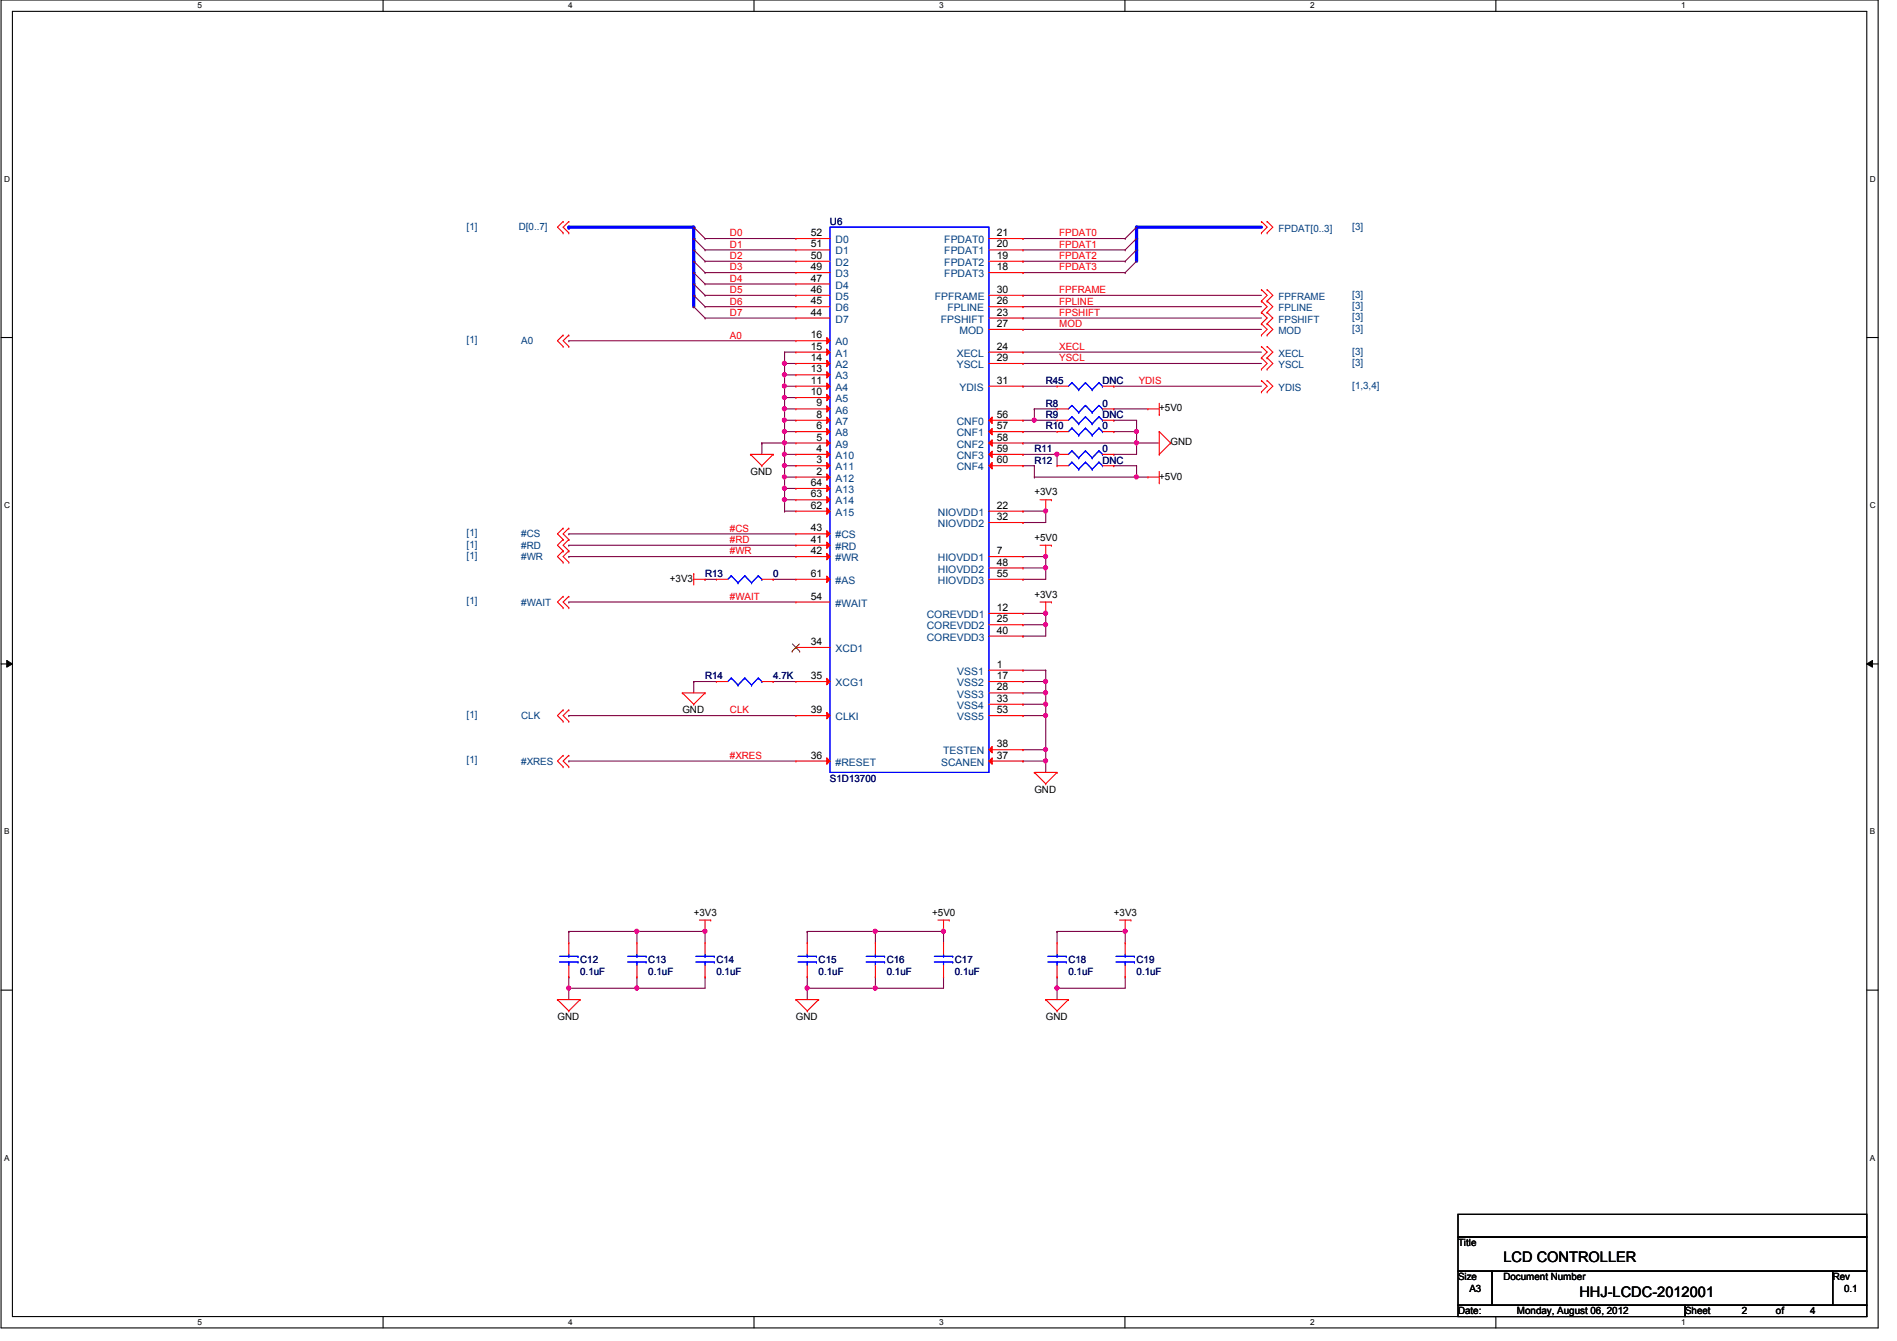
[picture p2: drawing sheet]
<svg xmlns="http://www.w3.org/2000/svg" width="297mm" height="210mm" viewBox="0 0 297 210" stroke-linecap="round" stroke-linejoin="round" font-family="sans-serif">
<path d="M.2 0h293.9v207.9h-293.9zM1.9 1.8h290.4v204.3h-290.4z" fill="none" stroke="#000" stroke-width=".17"/>
<g fill="#fff">
<path d="M30.9 .2h.7v1.4h-.7z"/>
<path d="M30.9 206.2h.7v1.4h-.7z"/>
</g>
<path d="M60 0v1.8M60 206.1v1.8" fill="none" stroke="#000" stroke-width=".17"/>
<g fill="#fff">
<path d="M89 .2h.7v1.4h-.7z"/>
<path d="M89 206.2h.7v1.4h-.7z"/>
</g>
<path d="M118.1 0v1.8M118.1 206.1v1.8" fill="none" stroke="#000" stroke-width=".17"/>
<g fill="#fff">
<path d="M147.1 .2h.6v1.4h-.6z"/>
<path d="M147.1 206.2h.6v1.4h-.6z"/>
</g>
<path d="M176.1 0v1.8M176.1 206.1v1.8" fill="none" stroke="#000" stroke-width=".17"/>
<g fill="#fff">
<path d="M205.1 .2h.7v1.4h-.7z"/>
<path d="M205.1 206.2h.7v1.4h-.7z"/>
</g>
<path d="M234.2 0v1.8M234.2 206.1v1.8" fill="none" stroke="#000" stroke-width=".17"/>
<g fill="#fff">
<path d="M263.2 .2h.7v1.4h-.7z"/>
<path d="M263.2 206.2h.7v1.4h-.7z"/>
<path d="M.6 27.3h.9v1.4h-.9z"/>
<path d="M292.8 27.3h.9v1.4h-.9z"/>
<path d="M.6 78.4h.9v1.4h-.9z"/>
<path d="M292.8 78.4h.9v1.4h-.9z"/>
</g>
<path d="M.2 52.8h1.7M292.3 52.8h1.8" fill="none" stroke="#000" stroke-width=".17"/>
<g fill="#fff">
<path d="M.6 129.5h.8v1.4h-.8z"/>
<path d="M292.8 129.5h.8v1.4h-.8z"/>
</g>
<path d="M.2 103.9h1.7M292.3 103.9h1.8" fill="none" stroke="#000" stroke-width=".17"/>
<path d="M1.1 103.4l.8 .5-.8 .5zM292.3 103.9l.9-.5v1z" fill="#000"/>
<path d="M1.1 103.4l.8 .5-.8 .5zM292.3 103.9l.9-.5v1z" fill="none" stroke="#000" stroke-width=".16"/>
<g fill="#fff">
<path d="M.6 180.5h.8v1.4h-.8z"/>
<path d="M292.8 180.5h.8v1.4h-.8z"/>
</g>
<path d="M.2 155h1.7M292.3 155h1.8" fill="none" stroke="#000" stroke-width=".17"/>
<g fill="none" stroke="#800040" stroke-width=".17">
<path d="M110.4 37.3h.1M110.4 39.1h.1M110.4 37.3h14.2M110.4 39.1h14.2M160.2 37.3h.1M160.2 39.1h.1M160.2 37.3h16M160.2 39.1h16M89.1 53.3h.1M89.1 53.3h35.5M110.4 40.9h.1M110.4 42.7h.1"/>
<path d="M110.4 44.4h.1M110.4 46.2h.1M110.4 48h.1M110.4 49.8h.1M110.4 40.9h14.2M110.4 42.7h14.2M110.4 44.4h14.2M110.4 46.2h14.2M110.4 48h14.2M110.4 49.8h14.2M160.2 40.9h.1M160.2 42.7h.1"/>
<path d="M160.2 46.2h.1M160.2 48h.1M160.2 49.8h.1M160.2 51.6h.1M160.2 55.1h.1M160.2 56.9h.1M160.2 40.9h16M160.2 42.7h16M160.2 46.2h37.3M160.2 48h37.3M160.2 49.8h37.3M160.2 51.6h37.3"/>
<path d="M160.2 55.1h37.3M160.2 56.9h37.3M160.2 60.5h.1M160.2 60.5h5.3M89.1 83.6h.1M89.1 85.3h.1M89.1 87.1h.1M89.1 94.2h.1M89.1 83.6h35.5M89.1 85.3h35.5M89.1 87.1h35.5M89.1 94.2h35.5"/>
</g>
<path d="M108.6 46.2v1.8" fill="none" stroke="#00f" stroke-width=".51"/>
<circle cx="108.6" cy="46.2" r=".25" fill="#00f"/>
<path d="M108.6 37.3v1.8" fill="none" stroke="#00f" stroke-width=".51"/>
<circle cx="108.6" cy="37.3" r=".25" fill="#00f"/>
<path d="M108.6 35.6v1.7" fill="none" stroke="#00f" stroke-width=".51"/>
<circle cx="108.6" cy="35.6" r=".25" fill="#00f"/>
<path d="M108.6 40.9v1.8" fill="none" stroke="#00f" stroke-width=".51"/>
<circle cx="108.6" cy="40.9" r=".25" fill="#00f"/>
<path d="M108.6 39.1v1.8" fill="none" stroke="#00f" stroke-width=".51"/>
<circle cx="108.6" cy="39.1" r=".25" fill="#00f"/>
<path d="M108.6 44.4v1.8" fill="none" stroke="#00f" stroke-width=".51"/>
<circle cx="108.6" cy="44.4" r=".25" fill="#00f"/>
<path d="M108.6 42.7v1.7" fill="none" stroke="#00f" stroke-width=".51"/>
<circle cx="108.6" cy="42.7" r=".25" fill="#00f"/>
<path d="M89.1 35.6h19.5" fill="none" stroke="#00f" stroke-width=".51"/>
<circle cx="89.1" cy="35.6" r=".25" fill="#00f"/>
<g fill="none" stroke="#800040" stroke-width=".17">
<path d="M110.4 90.7h.1M110.4 90.7h1.8M121.1 90.7h.1M121.1 90.7h3.5M89.1 112h.1M89.1 112h35.5M121.1 106.7h.1M121.1 106.7h3.5M160.2 104.9h.1M160.2 106.7h.1M160.2 106.7h3.5M160.2 104.9h3.5"/>
<path d="M163.7 119.1h.1M163.7 106.7h.1M163.7 106.7v1.8M163.7 119.1v1.8"/>
</g>
<circle cx="163.7" cy="106.7" r=".32" fill="#f0f"/>
<circle cx="163.7" cy="106.7" r=".32" fill="none" stroke="#f0f" stroke-width=".17"/>
<path d="M160.2 96h.1M160.2 97.8h.1M160.2 96h3.5M163.7 96h.1M163.7 96v1.8h-3.5M108.6 106.7h.1M108.6 106.7h3.6M108.6 106.7v1.8" fill="none" stroke="#800040" stroke-width=".17"/>
<circle cx="163.7" cy="97.8" r=".32" fill="#f0f"/>
<circle cx="163.7" cy="97.8" r=".32" fill="none" stroke="#f0f" stroke-width=".17"/>
<circle cx="163.7" cy="96" r=".32" fill="#f0f"/>
<circle cx="163.7" cy="96" r=".32" fill="none" stroke="#f0f" stroke-width=".17"/>
<path d="M160.2 99.6h.1M160.2 90.7h.1M160.2 87.1h.1M160.2 87.1h3.5M163.7 97.8h.1M163.7 88.9h.1M163.7 97.8v1.8h-3.5M163.7 88.9v1.8h-3.5" fill="none" stroke="#800040" stroke-width=".17"/>
<circle cx="163.7" cy="87.1" r=".32" fill="#f0f"/>
<circle cx="163.7" cy="87.1" r=".32" fill="none" stroke="#f0f" stroke-width=".17"/>
<path d="M160.2 88.9h.1M160.2 88.9h3.5" fill="none" stroke="#800040" stroke-width=".17"/>
<circle cx="163.7" cy="88.9" r=".32" fill="#f0f"/>
<circle cx="163.7" cy="88.9" r=".32" fill="none" stroke="#f0f" stroke-width=".17"/>
<path d="M160.2 80h.1M160.2 80h3.5" fill="none" stroke="#800040" stroke-width=".17"/>
<circle cx="163.7" cy="80" r=".32" fill="#f0f"/>
<circle cx="163.7" cy="80" r=".32" fill="none" stroke="#f0f" stroke-width=".17"/>
<path d="M160.2 81.8h.1M163.7 80h.1M163.7 80v1.8h-3.5M160.2 117.3h.1M163.7 112h.1M163.7 112v5.3h-3.5" fill="none" stroke="#800040" stroke-width=".17"/>
<circle cx="163.7" cy="112" r=".32" fill="#f0f"/>
<circle cx="163.7" cy="112" r=".32" fill="none" stroke="#f0f" stroke-width=".17"/>
<path d="M160.2 119.1h.1M160.2 119.1h3.5" fill="none" stroke="#800040" stroke-width=".17"/>
<circle cx="163.7" cy="119.1" r=".32" fill="#f0f"/>
<circle cx="163.7" cy="119.1" r=".32" fill="none" stroke="#f0f" stroke-width=".17"/>
<path d="M160.2 108.5h.1M160.2 110.2h.1M160.2 108.5h3.5M163.7 108.5h.1M163.7 108.5v1.7h-3.5" fill="none" stroke="#800040" stroke-width=".17"/>
<circle cx="163.7" cy="108.4" r=".32" fill="#f0f"/>
<circle cx="163.7" cy="108.4" r=".32" fill="none" stroke="#f0f" stroke-width=".17"/>
<path d="M160.2 112h.1M163.7 110.2h.1M163.7 110.2v1.8h-3.5" fill="none" stroke="#800040" stroke-width=".17"/>
<circle cx="163.7" cy="110.2" r=".32" fill="#f0f"/>
<circle cx="163.7" cy="110.2" r=".32" fill="none" stroke="#f0f" stroke-width=".17"/>
<path d="M178 39.1v1.8" fill="none" stroke="#00f" stroke-width=".51"/>
<circle cx="178" cy="39.1" r=".25" fill="#00f"/>
<path d="M178 35.6v1.7" fill="none" stroke="#00f" stroke-width=".51"/>
<circle cx="178" cy="35.6" r=".25" fill="#00f"/>
<path d="M178 37.3v1.8" fill="none" stroke="#00f" stroke-width=".51"/>
<circle cx="178" cy="37.3" r=".25" fill="#00f"/>
<path d="M178 35.6h19.5" fill="none" stroke="#00f" stroke-width=".51"/>
<circle cx="178" cy="35.6" r=".25" fill="#00f"/>
<path d="M163.7 87.1h.1M163.7 87.1v1.8M89.1 119.1h.1M89.1 119.1h35.5M163.7 104.9h.1M163.7 117.3h.1M163.7 104.9v1.8M163.7 117.3v1.8" fill="none" stroke="#800040" stroke-width=".17"/>
<circle cx="163.7" cy="117.3" r=".32" fill="#f0f"/>
<circle cx="163.7" cy="117.3" r=".32" fill="none" stroke="#f0f" stroke-width=".17"/>
<path d="M122.8 74.7h.1M122.8 72.9h.1M122.8 74.7h1.8M122.8 72.9v1.8" fill="none" stroke="#800040" stroke-width=".17"/>
<circle cx="122.8" cy="74.6" r=".32" fill="#f0f"/>
<circle cx="122.8" cy="74.6" r=".32" fill="none" stroke="#f0f" stroke-width=".17"/>
<circle cx="122.8" cy="72.9" r=".32" fill="#f0f"/>
<circle cx="122.8" cy="72.9" r=".32" fill="none" stroke="#f0f" stroke-width=".17"/>
<path d="M122.8 55.1h.1M122.8 55.1h1.8M122.8 78.2h.1M122.8 78.2v1.8M122.8 80h.1M122.8 80h1.8" fill="none" stroke="#800040" stroke-width=".17"/>
<circle cx="122.8" cy="78.2" r=".32" fill="#f0f"/>
<circle cx="122.8" cy="78.2" r=".32" fill="none" stroke="#f0f" stroke-width=".17"/>
<path d="M122.8 76.5h.1M122.8 74.7h.1M122.8 78.2h.1M122.8 76.5h1.8M122.8 74.7v3.5M122.8 78.2h1.8" fill="none" stroke="#800040" stroke-width=".17"/>
<circle cx="122.8" cy="76.4" r=".32" fill="#f0f"/>
<circle cx="122.8" cy="76.4" r=".32" fill="none" stroke="#f0f" stroke-width=".17"/>
<path d="M122.8 72.9h.1M122.8 71.1h.1M122.8 72.9h1.8M122.8 71.1v1.8" fill="none" stroke="#800040" stroke-width=".17"/>
<circle cx="122.8" cy="71.1" r=".32" fill="#f0f"/>
<circle cx="122.8" cy="71.1" r=".32" fill="none" stroke="#f0f" stroke-width=".17"/>
<path d="M122.8 71.1h.1M122.8 69.3h.1M122.8 71.1h1.8M122.8 69.3v1.8" fill="none" stroke="#800040" stroke-width=".17"/>
<circle cx="122.8" cy="69.3" r=".32" fill="#f0f"/>
<circle cx="122.8" cy="69.3" r=".32" fill="none" stroke="#f0f" stroke-width=".17"/>
<path d="M122.8 69.3h.1M122.8 67.6h.1M122.8 69.3h1.8M122.8 67.6v1.7" fill="none" stroke="#800040" stroke-width=".17"/>
<circle cx="122.8" cy="67.5" r=".32" fill="#f0f"/>
<circle cx="122.8" cy="67.5" r=".32" fill="none" stroke="#f0f" stroke-width=".17"/>
<path d="M122.8 67.6h.1M122.8 65.8h.1M122.8 67.6h1.8M122.8 65.8v1.8" fill="none" stroke="#800040" stroke-width=".17"/>
<circle cx="122.8" cy="65.8" r=".32" fill="#f0f"/>
<circle cx="122.8" cy="65.8" r=".32" fill="none" stroke="#f0f" stroke-width=".17"/>
<path d="M122.8 65.8h.1M122.8 64h.1M122.8 65.8h1.8M122.8 64v1.8" fill="none" stroke="#800040" stroke-width=".17"/>
<circle cx="122.8" cy="64" r=".32" fill="#f0f"/>
<circle cx="122.8" cy="64" r=".32" fill="none" stroke="#f0f" stroke-width=".17"/>
<path d="M122.8 64h.1M122.8 62.2h.1M122.8 64h1.8M122.8 62.2v1.8" fill="none" stroke="#800040" stroke-width=".17"/>
<circle cx="122.8" cy="62.2" r=".32" fill="#f0f"/>
<circle cx="122.8" cy="62.2" r=".32" fill="none" stroke="#f0f" stroke-width=".17"/>
<path d="M122.8 62.2h.1M122.8 60.5h.1M122.8 62.2h1.8M122.8 60.5v1.7" fill="none" stroke="#800040" stroke-width=".17"/>
<circle cx="122.8" cy="60.4" r=".32" fill="#f0f"/>
<circle cx="122.8" cy="60.4" r=".32" fill="none" stroke="#f0f" stroke-width=".17"/>
<path d="M122.8 58.7h.1M122.8 58.7v1.8M122.8 58.7h1.8M122.8 60.5h.1M122.8 60.5h1.8" fill="none" stroke="#800040" stroke-width=".17"/>
<circle cx="122.8" cy="58.6" r=".32" fill="#f0f"/>
<circle cx="122.8" cy="58.6" r=".32" fill="none" stroke="#f0f" stroke-width=".17"/>
<path d="M122.8 56.9h.1M122.8 56.9v1.8" fill="none" stroke="#800040" stroke-width=".17"/>
<circle cx="122.8" cy="56.9" r=".32" fill="#f0f"/>
<circle cx="122.8" cy="56.9" r=".32" fill="none" stroke="#f0f" stroke-width=".17"/>
<path d="M122.8 56.9h.1M122.8 55.1h.1M122.8 56.9h1.8M122.8 55.1v1.8M119.3 69.3h.1M119.3 69.3v1.8M119.3 69.3h3.5M178 69.3h.1M178 69.3h3.5" fill="none" stroke="#800040" stroke-width=".17"/>
<circle cx="177.9" cy="69.3" r=".32" fill="#f0f"/>
<circle cx="177.9" cy="69.3" r=".32" fill="none" stroke="#f0f" stroke-width=".17"/>
<path d="M160.2 72.9h.1M160.2 72.9h1.8M162 72.9h.1M162 72.9v1.8M178 74.7h.1M178 74.7h1.7" fill="none" stroke="#800040" stroke-width=".17"/>
<circle cx="177.9" cy="74.6" r=".32" fill="#f0f"/>
<circle cx="177.9" cy="74.6" r=".32" fill="none" stroke="#f0f" stroke-width=".17"/>
<path d="M160.2 71.1h.1M160.2 71.1h5.3M165.5 71.1h.1M165.5 71.1v1.8" fill="none" stroke="#800040" stroke-width=".17"/>
<circle cx="165.5" cy="71.1" r=".32" fill="#f0f"/>
<circle cx="165.5" cy="71.1" r=".32" fill="none" stroke="#f0f" stroke-width=".17"/>
<g fill="none" stroke="#800040" stroke-width=".17">
<path d="M160.2 67.6h.1M160.2 67.6h5.3M162 65.8h.1M162 65.8h3.5M174.4 72.9h.1M174.4 71.1h.1M174.4 67.6h.1M174.4 72.9h3.6M174.4 67.6h3.6M178 72.9h.1M178 69.3h.1M178 69.3v1.8h-3.6"/>
<path d="M178 72.9v1.8"/>
</g>
<circle cx="161.9" cy="65.8" r=".32" fill="#f0f"/>
<circle cx="161.9" cy="65.8" r=".32" fill="none" stroke="#f0f" stroke-width=".17"/>
<path d="M162 64h.1M162 64h3.5M162 64v1.8M174.4 64h.1M174.4 65.8h.1M174.4 64h5.3M174.4 65.8h3.6M178 65.8h.1M178 65.8v1.8" fill="none" stroke="#800040" stroke-width=".17"/>
<circle cx="177.9" cy="67.5" r=".32" fill="#f0f"/>
<circle cx="177.9" cy="67.5" r=".32" fill="none" stroke="#f0f" stroke-width=".17"/>
<path d="M89.1 152.9h.1M89.1 154.7h.1M89.1 152.9v1.8M89.1 154.7h10.6" fill="none" stroke="#800040" stroke-width=".17"/>
<circle cx="99.7" cy="154.7" r=".32" fill="#f0f"/>
<circle cx="99.7" cy="154.7" r=".32" fill="none" stroke="#f0f" stroke-width=".17"/>
<circle cx="89" cy="154.7" r=".32" fill="#f0f"/>
<circle cx="89" cy="154.7" r=".32" fill="none" stroke="#f0f" stroke-width=".17"/>
<path d="M89.1 145.8h.1M89.1 145.8v1.8M89.1 145.8h10.6M110.4 152.9h.1M110.4 145.8h.1M110.4 145.8v1.8M110.4 152.9v1.8" fill="none" stroke="#800040" stroke-width=".17"/>
<circle cx="110.4" cy="145.8" r=".32" fill="#f0f"/>
<circle cx="110.4" cy="145.8" r=".32" fill="none" stroke="#f0f" stroke-width=".17"/>
<path d="M99.7 145.8h.1M99.7 145.8v1.8M99.7 145.8h10.7" fill="none" stroke="#800040" stroke-width=".17"/>
<circle cx="99.7" cy="145.8" r=".32" fill="#f0f"/>
<circle cx="99.7" cy="145.8" r=".32" fill="none" stroke="#f0f" stroke-width=".17"/>
<path d="M89.1 154.7h.1M89.1 154.7v1.8M99.7 152.9h.1M99.7 154.7h.1M99.7 152.9v1.8M99.7 154.7h10.7M126.4 152.9h.1M126.4 154.7h.1M126.4 154.7h10.7M126.4 152.9v1.8" fill="none" stroke="#800040" stroke-width=".17"/>
<circle cx="137" cy="154.7" r=".32" fill="#f0f"/>
<circle cx="137" cy="154.7" r=".32" fill="none" stroke="#f0f" stroke-width=".17"/>
<circle cx="126.4" cy="154.7" r=".32" fill="#f0f"/>
<circle cx="126.4" cy="154.7" r=".32" fill="none" stroke="#f0f" stroke-width=".17"/>
<path d="M126.4 145.8h.1M126.4 145.8v1.8M126.4 145.8h10.7M147.7 152.9h.1M147.7 145.8h.1M147.7 145.8v1.8M147.7 152.9v1.8" fill="none" stroke="#800040" stroke-width=".17"/>
<circle cx="147.7" cy="145.8" r=".32" fill="#f0f"/>
<circle cx="147.7" cy="145.8" r=".32" fill="none" stroke="#f0f" stroke-width=".17"/>
<path d="M137.1 145.8h.1M137.1 145.8v1.8M137.1 145.8h10.6" fill="none" stroke="#800040" stroke-width=".17"/>
<circle cx="137" cy="145.8" r=".32" fill="#f0f"/>
<circle cx="137" cy="145.8" r=".32" fill="none" stroke="#f0f" stroke-width=".17"/>
<g fill="none" stroke="#800040" stroke-width=".17">
<path d="M126.4 154.7h.1M126.4 154.7v1.8M137.1 152.9h.1M137.1 154.7h.1M137.1 152.9v1.8M137.1 154.7h10.6M165.5 145.8h.1M165.5 145.8v1.8M165.5 145.8h10.7M176.2 152.9h.1M176.2 145.8h.1M176.2 145.8v1.8"/>
<path d="M176.2 152.9v1.8"/>
</g>
<circle cx="176.2" cy="145.8" r=".32" fill="#f0f"/>
<circle cx="176.2" cy="145.8" r=".32" fill="none" stroke="#f0f" stroke-width=".17"/>
<path d="M165.5 154.7h.1M165.5 154.7v1.8M165.5 154.7h10.7" fill="none" stroke="#800040" stroke-width=".17"/>
<circle cx="165.5" cy="154.7" r=".32" fill="#f0f"/>
<circle cx="165.5" cy="154.7" r=".32" fill="none" stroke="#f0f" stroke-width=".17"/>
<g fill="none" stroke="#800040" stroke-width=".17">
<path d="M108.6 35.6h.1M108.6 37.3h.1M108.6 39.1h.1M108.6 35.6l1.8 1.7M108.6 37.3l1.8 1.8M108.6 39.1l1.8 1.8M176.2 37.3h.1M176.2 39.1h.1M178 35.6l-1.8 1.7M178 37.3l-1.8 1.8M178 39.1l-1.8 1.8M108.6 40.9h.1"/>
<path d="M108.6 42.7h.1M108.6 44.4h.1M108.6 46.2h.1M108.6 48h.1M108.6 40.9l1.8 1.8M108.6 42.7l1.8 1.7M108.6 44.4l1.8 1.8M108.6 46.2l1.8 1.8M108.6 48l1.8 1.8M176.2 40.9h.1M176.2 42.7h.1M178 40.9l-1.8 1.8"/>
<path d="M160.2 65.8h.1M160.2 69.3h.1M160.2 65.8h1.8M162 74.7h.1M162 74.7h16M174.4 60.5h.1M174.4 60.5h23.1M178 67.6h.1M178 67.6v1.7h-17.8M165.5 152.9h.1M165.5 152.9v1.8"/>
</g>
<g fill="none" stroke="#f00" stroke-width=".17">
<path d="M88.2 34.7h.1M88.2 36.4h.1M88.2 34.7l-.9 .9 .9 .8M89.1 34.7h.1M89.1 36.4h.1M89.1 34.7l-.9 .9 .9 .8M197.5 36.4h.1M197.5 34.7h.1M197.5 34.7l.9 .9-.9 .8M198.4 36.4h.1M198.4 34.7h.1M198.4 34.7l.9 .9-.9 .8"/>
<path d="M88.2 52.5h.1M88.2 54.2h.1M88.2 52.5l-.9 .8 .9 .9M89.1 52.5h.1M89.1 54.2h.1M89.1 52.5l-.9 .8 .9 .9M197.5 47.1h.1M197.5 45.3h.1M197.5 48.9h.1M197.5 50.7h.1M197.5 52.5h.1M197.5 56h.1"/>
<path d="M197.5 54.2h.1M197.5 57.8h.1M197.5 59.6h.1M197.5 45.3l.9 .9-.9 .9M197.5 47.1l.9 .9-.9 .9M197.5 48.9l.9 .9-.9 .9M197.5 50.7l.9 .9-.9 .9M197.5 54.2l.9 .9-.9 .9M197.5 56l.9 .9-.9 .9M197.5 59.6l.9 .9-.9 .8M198.4 47.1h.1M198.4 45.3h.1"/>
<path d="M198.4 48.9h.1M198.4 50.7h.1M198.4 52.5h.1M198.4 56h.1M198.4 54.2h.1M198.4 57.8h.1M198.4 59.6h.1M198.4 45.3l.9 .9-.9 .9M198.4 47.1l.9 .9-.9 .9M198.4 48.9l.9 .9-.9 .9M198.4 50.7l.9 .9-.9 .9M198.4 54.2l.9 .9-.9 .9"/>
<path d="M198.4 56l.9 .9-.9 .9M198.4 59.6l.9 .9-.9 .8M117.5 71.1h.1M117.5 71.1h3.6M117.5 71.1l1.8 1.8M119.3 72.9h.1M121.1 71.1h.1M121.1 71.1l-1.8 1.8M162.9 78.2h1.7M163.7 78.2v1.8M164.6 78.2h.1M165.5 65.8h.1"/>
<path d="M165.5 65.8h1.8M172.6 65.8h1.8M174.4 65.8h.1M179.7 74.7h.1M179.7 64h.1M179.7 74.7h1.8M179.7 64h1.8M181.5 67.6h.1M181.5 71.1h.1M181.5 75.6h.1M181.5 64.9h.1M181.5 63.1v1.8"/>
<path d="M181.5 67.6v3.5M181.5 73.8v1.8M181.5 67.6l1.8 1.7M183.3 69.3h.1M183.3 69.3l-1.8 1.8M197.5 61.3h.1M198.4 61.3h.1M88.2 82.7h.1M88.2 84.5h.1M88.2 86.2h.1M88.2 88h.1M88.2 93.3h.1"/>
<path d="M88.2 95.1h.1M88.2 82.7l-.9 .9 .9 .9M88.2 84.5l-.9 .8 .9 .9M88.2 86.2l-.9 .9 .9 .9M88.2 93.3l-.9 .9 .9 .9M89.1 82.7h.1M89.1 84.5h.1M89.1 86.2h.1M89.1 88h.1M89.1 93.3h.1M89.1 95.1h.1M89.1 82.7l-.9 .9 .9 .9"/>
<path d="M89.1 84.5l-.9 .8 .9 .9M89.1 86.2l-.9 .9 .9 .9M89.1 93.3l-.9 .9 .9 .9M108.6 89.8h.1M108.6 90.7h1.8M108.6 89.8v1.8M110.4 90.7h.1M112.2 90.7h.1M112.2 90.7h1.8M119.3 90.7h1.8M121.1 90.7h.1M162.9 94.2h1.7"/>
<path d="M162.9 85.3h1.7M163.7 96h.1M163.7 87.1h.1M163.7 80h.1M163.7 85.3v1.8M163.7 94.2v1.8M164.6 94.2h.1M164.6 85.3h.1M88.2 111.1h.1M88.2 112.9h.1M88.2 118.2h.1M88.2 111.1l-.9 .9 .9 .9"/>
<path d="M88.2 118.2l-.9 .9 .9 .9M89.1 111.1h.1M89.1 112.9h.1M89.1 118.2h.1M89.1 111.1l-.9 .9 .9 .9M89.1 118.2l-.9 .9 .9 .9M106.8 108.5h.1M106.8 108.5h3.6M106.8 108.5l1.8 1.7M108.6 110.2h.1M110.4 108.5h.1M110.4 108.5l-1.8 1.7"/>
<path d="M88.2 120h.1M89.1 120h.1M162 120.9h.1M162 120.9h3.5M162 120.9l1.7 1.8M163.7 122.7h.1M165.5 120.9h.1M165.5 120.9l-1.8 1.8M87.3 156.5h.1M87.3 156.5h3.5M87.3 156.5l1.8 1.7M89.1 158.2h.1"/>
<path d="M90.8 156.5h.1M90.8 156.5l-1.7 1.7M109.5 144h1.8M110.4 145.8h.1M110.4 147.6h.1M110.4 152.9h.1M110.4 144v1.8M110.4 147.6v1.8M110.4 151.1v1.8M111.3 144h.1M124.6 156.5h.1M124.6 156.5h3.6"/>
<path d="M124.6 156.5l1.8 1.7M126.4 158.2h.1M128.2 156.5h.1M128.2 156.5l-1.8 1.7M146.9 144h1.7M147.7 145.8h.1M147.7 147.6h.1M147.7 152.9h.1M147.7 144v1.8M147.7 147.6v1.8M147.7 151.1v1.8M148.6 144h.1"/>
<path d="M163.7 156.5h.1M163.7 156.5h3.6M163.7 156.5l1.8 1.7M165.5 158.2h.1M167.3 156.5h.1M167.3 156.5l-1.8 1.7M175.3 144h1.8M176.2 145.8h.1M176.2 144v1.8M177.1 144h.1"/>
</g>
<path d="M228.3 190.1h64v3.5h-64zM228.3 193.6h64v5.4h-64zM228.3 199h5.3v5.3h-5.3zM233.6 199h53.4v5.3h-53.4zM287 199h5.3v5.3h-5.3zM228.3 204.3h35.6v1.8h-35.6zM263.9 204.3h28.4v1.8h-28.4z" fill="none" stroke="#000" stroke-width=".17"/>
<g fill="none" stroke="#00f" stroke-width=".17">
<path d="M130 35.6h24.9v85.3h-24.9zM167.8 65.2h.1M167.8 65.2l-.5 .6M167.8 65.2l1.1 1.1M168.9 66.3h.1M170 65.2h.1M170 65.2l-1.1 1.1M170 65.2l1 1.1M171 66.3h.1M172.1 65.2h.1M172.1 65.2l-1.1 1.1M172.1 65.2l.5 .6"/>
<path d="M172.6 65.8h.1M114.5 90.1h.1M114.5 90.1l-.5 .6M114.5 90.1l1.1 1.1M115.6 91.2h.1M116.6 90.1h.1M116.6 90.1l-1 1.1M116.6 90.1l1.1 1.1M117.7 91.2h.1M118.7 90.1h.1M118.7 90.1l-1 1.1M118.7 90.1l.6 .6"/>
<path d="M119.3 90.7h.1M109 150.6h2.8M109 149.7h2.8M110.4 149.7h.1M110.4 150.6h.1M110.4 149.4v.3M110.4 150.6v.5M111.8 150.6h.1M111.8 149.7h.1M146.3 150.6h2.9M146.3 149.7h2.9M147.7 149.7h.1"/>
<path d="M147.7 150.6h.1M147.7 149.4v.3M147.7 150.6v.5M149.2 150.6h.1M149.2 149.7h.1"/>
</g>
<path d="M129.5 52.8l.5 .5-.5 .5z" fill="#f00"/>
<path d="M124.6 53.3h.1M124.6 53.3h5.4M129.5 52.8l.5 .5-.5 .5z" fill="none" stroke="#f00" stroke-width=".17"/>
<path d="M129.5 54.6l.5 .5-.5 .5z" fill="#f00"/>
<path d="M124.6 55.1h.1M124.6 55.1h5.4M129.5 54.6l.5 .5-.5 .5z" fill="none" stroke="#f00" stroke-width=".17"/>
<path d="M129.5 56.4l.5 .5-.5 .5z" fill="#f00"/>
<path d="M124.6 56.9h.1M124.6 56.9h5.4M129.5 56.4l.5 .5-.5 .5z" fill="none" stroke="#f00" stroke-width=".17"/>
<path d="M129.5 58.2l.5 .5-.5 .5z" fill="#f00"/>
<path d="M124.6 58.7h.1M124.6 58.7h5.4M129.5 58.2l.5 .5-.5 .5zM154.9 104.9h5.3M160.2 104.9h.1" fill="none" stroke="#f00" stroke-width=".17"/>
<path d="M129.5 74.2l.5 .5-.5 .5z" fill="#f00"/>
<path d="M124.6 74.7h.1M124.6 74.7h5.4M129.5 74.2l.5 .5-.5 .5z" fill="none" stroke="#f00" stroke-width=".17"/>
<path d="M129.5 72.4l.5 .5-.5 .5z" fill="#f00"/>
<path d="M124.6 72.9h.1M124.6 72.9h5.4M129.5 72.4l.5 .5-.5 .5z" fill="none" stroke="#f00" stroke-width=".17"/>
<path d="M129.5 70.6l.5 .5-.5 .5z" fill="#f00"/>
<path d="M124.6 71.1h.1M124.6 71.1h5.4M129.5 70.6l.5 .5-.5 .5z" fill="none" stroke="#f00" stroke-width=".17"/>
<path d="M129.5 68.8l.5 .5-.5 .5z" fill="#f00"/>
<path d="M124.6 69.3h.1M124.6 69.3h5.4M129.5 68.8l.5 .5-.5 .5z" fill="none" stroke="#f00" stroke-width=".17"/>
<path d="M129.5 67.1l.5 .5-.5 .5z" fill="#f00"/>
<path d="M124.6 67.6h.1M124.6 67.6h5.4M129.5 67.1l.5 .5-.5 .5zM154.9 87.1h5.3M160.2 87.1h.1" fill="none" stroke="#f00" stroke-width=".17"/>
<path d="M129.5 65.3l.5 .5-.5 .5z" fill="#f00"/>
<path d="M124.6 65.8h.1M124.6 65.8h5.4M129.5 65.3l.5 .5-.5 .5z" fill="none" stroke="#f00" stroke-width=".17"/>
<path d="M129.5 63.5l.5 .5-.5 .5z" fill="#f00"/>
<path d="M124.6 64h.1M124.6 64h5.4M129.5 63.5l.5 .5-.5 .5z" fill="none" stroke="#f00" stroke-width=".17"/>
<path d="M129.5 61.7l.5 .5-.5 .5z" fill="#f00"/>
<path d="M124.6 62.2h.1M124.6 62.2h5.4M129.5 61.7l.5 .5-.5 .5z" fill="none" stroke="#f00" stroke-width=".17"/>
<path d="M129.5 59.9l.5 .6-.5 .5z" fill="#f00"/>
<g fill="none" stroke="#f00" stroke-width=".17">
<path d="M154.9 39.1h5.3M154.9 37.3h5.3M160.2 39.1h.1M160.2 37.3h.1M129.5 59.9l.5 .6-.5 .5zM154.9 42.7h5.3M154.9 40.9h5.3M154.9 49.8h5.3M154.9 55.1h5.3M154.9 48h5.3M154.9 51.6h5.3M154.9 56.9h5.3"/>
<path d="M154.9 46.2h5.3M160.2 42.7h.1M160.2 40.9h.1M160.2 49.8h.1M160.2 55.1h.1M160.2 48h.1M160.2 51.6h.1M160.2 56.9h.1M160.2 46.2h.1M124.6 60.5h.1M124.6 60.5h5.4M154.9 60.5h5.3"/>
<path d="M160.2 60.5h.1M154.9 96h5.3M154.9 80h5.3M154.9 97.8h5.3M154.9 81.8h5.3M160.2 96h.1M160.2 80h.1M160.2 97.8h.1M160.2 81.8h.1M124.6 101.3h.1M124.6 101.3h5.4M154.9 106.7h5.3"/>
<path d="M154.9 108.5h5.3M154.9 110.2h5.3M160.2 106.7h.1M160.2 108.5h.1M160.2 110.2h.1"/>
</g>
<path d="M124 101.9h.1M124.1 100.8l1.1 1.1M125.2 100.8l-1.2 1.1M125.2 101.9h.1" fill="none" stroke="#804000" stroke-width=".16"/>
<path d="M129.5 106.2l.5 .5-.5 .5z" fill="#f00"/>
<path d="M124.6 106.7h.1M124.6 106.7h5.4M129.5 106.2l.5 .5-.5 .5z" fill="none" stroke="#f00" stroke-width=".17"/>
<path d="M129.5 118.6l.5 .5-.5 .5z" fill="#f00"/>
<path d="M124.6 119.1h.1M124.6 119.1h5.4M129.5 118.6l.5 .5-.5 .5z" fill="none" stroke="#f00" stroke-width=".17"/>
<path d="M154.9 119.1l.5-.5v1z" fill="#f00"/>
<path d="M154.9 119.1l.5-.5v1zM154.9 119.1h5.3M160.2 119.1h.1" fill="none" stroke="#f00" stroke-width=".17"/>
<path d="M154.9 117.3l.5-.5v1.1z" fill="#f00"/>
<path d="M154.9 117.3l.5-.5v1.1zM154.9 117.3h5.3M160.2 117.3h.1" fill="none" stroke="#f00" stroke-width=".17"/>
<path d="M129.5 111.5l.5 .5-.5 .5z" fill="#f00"/>
<path d="M154.9 99.6h5.3M160.2 99.6h.1M124.6 112h.1M124.6 112h5.4M129.5 111.5l.5 .5-.5 .5z" fill="none" stroke="#f00" stroke-width=".17"/>
<path d="M129.5 84.8l.5 .5-.5 .6z" fill="#f00"/>
<path d="M124.6 85.3h.1M124.6 85.3h5.4M129.5 84.8l.5 .5-.5 .6z" fill="none" stroke="#f00" stroke-width=".17"/>
<path d="M129.5 86.6l.5 .5-.5 .5z" fill="#f00"/>
<path d="M124.6 87.1h.1M124.6 87.1h5.4M129.5 86.6l.5 .5-.5 .5z" fill="none" stroke="#f00" stroke-width=".17"/>
<path d="M129.5 83.1l.5 .5-.5 .5z" fill="#f00"/>
<g fill="none" stroke="#f00" stroke-width=".17">
<path d="M124.6 39.1h.1M124.6 37.3h.1M124.6 39.1h5.4M124.6 37.3h5.4M124.6 49.8h.1M124.6 48h.1M124.6 46.2h.1M124.6 44.4h.1M124.6 42.7h.1M124.6 40.9h.1M124.6 49.8h5.4M124.6 48h5.4"/>
<path d="M124.6 46.2h5.4M124.6 44.4h5.4M124.6 42.7h5.4M124.6 40.9h5.4M124.6 83.6h.1M124.6 94.2h.1M124.6 83.6h5.4M124.6 94.2h5.4M129.5 83.1l.5 .5-.5 .5zM154.9 88.9h5.3M154.9 90.7h5.3M160.2 88.9h.1"/>
<path d="M160.2 90.7h.1M154.9 112h5.3M160.2 112h.1"/>
</g>
<path d="M155.4 65.3v1l-.5-.5z" fill="#f00"/>
<path d="M154.9 65.8h5.3M155.4 65.3v1l-.5-.5zM160.2 65.8h.1" fill="none" stroke="#f00" stroke-width=".17"/>
<path d="M154.9 67.6l.5-.5v1z" fill="#f00"/>
<path d="M154.9 67.6l.5-.5v1zM154.9 67.6h5.3M160.2 67.6h.1" fill="none" stroke="#f00" stroke-width=".17"/>
<path d="M154.9 69.3l.5-.5v1z" fill="#f00"/>
<path d="M154.9 69.3l.5-.5v1zM154.9 69.3h5.3M160.2 69.3h.1" fill="none" stroke="#f00" stroke-width=".17"/>
<path d="M155.4 70.6v1l-.5-.5z" fill="#f00"/>
<path d="M154.9 71.1h5.3M155.4 70.6v1l-.5-.5zM160.2 71.1h.1" fill="none" stroke="#f00" stroke-width=".17"/>
<path d="M154.9 72.9l.5-.5v1z" fill="#f00"/>
<path d="M154.9 72.9l.5-.5v1zM154.9 72.9h5.3M160.2 72.9h.1" fill="none" stroke="#f00" stroke-width=".17"/>
<path d="M129.5 90.2l.5 .5-.5 .5z" fill="#f00"/>
<path d="M124.6 90.7h.1M124.6 90.7h5.4M129.5 90.2l.5 .5-.5 .5z" fill="none" stroke="#f00" stroke-width=".17"/>
<path d="M129.5 79.5l.5 .5-.5 .5z" fill="#f00"/>
<path d="M129.5 79.5l.5 .5-.5 .5zM124.6 80h.1M124.6 80h5.4" fill="none" stroke="#f00" stroke-width=".17"/>
<path d="M129.5 77.7l.5 .5-.5 .5z" fill="#f00"/>
<path d="M124.6 78.2h.1M124.6 78.2h5.4M129.5 77.7l.5 .5-.5 .5z" fill="none" stroke="#f00" stroke-width=".17"/>
<path d="M129.5 75.9l.5 .6-.5 .5z" fill="#f00"/>
<g fill="none" stroke="#f00" stroke-width=".17">
<path d="M124.6 76.5h.1M124.6 76.5h5.4M129.5 75.9l.5 .6-.5 .5zM165.5 64h.1M165.5 67.6h.1M165.5 71.1h.1M165.5 72.9h.1M165.5 60.5h.1M165.5 64h1.8M165.5 67.6h1.8M165.5 71.1h1.8M165.5 72.9h1.8"/>
<path d="M165.5 60.5h1.8M172.6 64h1.8M172.6 67.6h1.8M172.6 71.1h1.8M172.6 72.9h1.8M172.6 60.5h1.8M174.4 64h.1M174.4 67.6h.1M174.4 71.1h.1M174.4 72.9h.1M174.4 60.5h.1M112.2 106.7h.1"/>
<path d="M112.2 106.7h1.8M119.3 106.7h1.8M121.1 106.7h.1M89.1 147.6h.1M89.1 152.9h.1M89.1 147.6v1.8M89.1 151.1v1.8M99.7 147.6h.1M99.7 152.9h.1M99.7 147.6v1.8M99.7 151.1v1.8M126.4 147.6h.1"/>
<path d="M126.4 152.9h.1M126.4 147.6v1.8M126.4 151.1v1.8M137.1 147.6h.1M137.1 152.9h.1M137.1 147.6v1.8M137.1 151.1v1.8M165.5 147.6h.1M165.5 152.9h.1M165.5 147.6v1.8M165.5 151.1v1.8M176.2 147.6h.1"/>
<path d="M176.2 152.9h.1M176.2 147.6v1.8M176.2 151.1v1.8"/>
</g>
<g fill="none" stroke="#00f" stroke-width=".17">
<path d="M167.8 59.9h.1M167.8 59.9l-.5 .6M167.8 59.9l1.1 1.1M170 59.9h.1M170 59.9l-1.1 1.1M170 59.9l1 1.1M172.1 59.9h.1M172.1 59.9l-1.1 1.1M172.1 59.9l.5 .6M167.8 63.5h.1M167.8 67h.1M167.8 70.6h.1"/>
<path d="M167.8 72.3h.1M167.8 63.5l-.5 .5M167.8 63.5l1.1 1.1M167.8 67l-.5 .6M167.8 67l1.1 1.1M167.8 70.6l-.5 .5M167.8 70.6l1.1 1.1M167.8 72.3l-.5 .6M167.8 72.3l1.1 1.1M168.9 64.6h.1M168.9 68.1h.1M168.9 71.7h.1"/>
<path d="M168.9 73.4h.1M168.9 61h.1M170 63.5h.1M170 67h.1M170 70.6h.1M170 72.3h.1M170 63.5l-1.1 1.1M170 63.5l1 1.1M170 67l-1.1 1.1M170 67l1 1.1M170 70.6l-1.1 1.1M170 70.6l1 1.1"/>
<path d="M170 72.3l-1.1 1.1M170 72.3l1 1.1M171 64.6h.1M171 68.1h.1M171 71.7h.1M171 73.4h.1M171 61h.1M172.1 63.5h.1M172.1 67h.1M172.1 70.6h.1M172.1 72.3h.1M172.1 63.5l-1.1 1.1"/>
<path d="M172.1 63.5l.5 .5M172.1 67l-1.1 1.1M172.1 67l.5 .6M172.1 70.6l-1.1 1.1M172.1 70.6l.5 .5M172.1 72.3l-1.1 1.1M172.1 72.3l.5 .6M172.6 64h.1M172.6 67.6h.1M172.6 71.1h.1M172.6 72.9h.1M172.6 60.5h.1"/>
<path d="M114.5 106.1h.1M114.5 106.1l-.5 .6M114.5 106.1l1.1 1.1M115.6 107.2h.1M116.6 106.1h.1M116.6 106.1l-1 1.1M116.6 106.1l1.1 1.1M117.7 107.2h.1M118.7 106.1h.1M118.7 106.1l-1 1.1M118.7 106.1l.6 .6M119.3 106.7h.1"/>
<path d="M87.6 150.6h2.9M87.6 149.7h2.9M89.1 149.7h.1M89.1 150.6h.1M89.1 149.4v.3M89.1 150.6v.5M90.5 150.6h.1M90.5 149.7h.1M98.3 150.6h2.9M98.3 149.7h2.9M99.7 149.7h.1M99.7 150.6h.1"/>
<path d="M99.7 149.4v.3M99.7 150.6v.5M101.2 150.6h.1M101.2 149.7h.1M125 150.6h2.8M125 149.7h2.8M126.4 149.7h.1M126.4 150.6h.1M126.4 149.4v.3M126.4 150.6v.5M127.8 150.6h.1M127.8 149.7h.1"/>
<path d="M135.6 150.6h2.9M135.6 149.7h2.9M137.1 149.7h.1M137.1 150.6h.1M137.1 149.4v.3M137.1 150.6v.5M138.5 150.6h.1M138.5 149.7h.1M164.1 150.6h2.9M164.1 149.7h2.9M165.5 149.7h.1M165.5 150.6h.1"/>
<path d="M165.5 149.4v.3M165.5 150.6v.5M167 150.6h.1M167 149.7h.1M174.7 150.6h2.9M174.7 149.7h2.9M176.2 149.7h.1M176.2 150.6h.1M176.2 149.4v.3M176.2 150.6v.5M177.6 150.6h.1M177.6 149.7h.1"/>
</g>
<circle cx="163.7" cy="106.7" r=".32" fill="#f0f"/>
<circle cx="163.7" cy="106.7" r=".32" fill="none" stroke="#f0f" stroke-width=".17"/>
<circle cx="163.7" cy="97.8" r=".32" fill="#f0f"/>
<circle cx="163.7" cy="97.8" r=".32" fill="none" stroke="#f0f" stroke-width=".17"/>
<circle cx="163.7" cy="96" r=".32" fill="#f0f"/>
<circle cx="163.7" cy="96" r=".32" fill="none" stroke="#f0f" stroke-width=".17"/>
<circle cx="163.7" cy="87.1" r=".32" fill="#f0f"/>
<circle cx="163.7" cy="87.1" r=".32" fill="none" stroke="#f0f" stroke-width=".17"/>
<circle cx="163.7" cy="88.9" r=".32" fill="#f0f"/>
<circle cx="163.7" cy="88.9" r=".32" fill="none" stroke="#f0f" stroke-width=".17"/>
<circle cx="163.7" cy="80" r=".32" fill="#f0f"/>
<circle cx="163.7" cy="80" r=".32" fill="none" stroke="#f0f" stroke-width=".17"/>
<circle cx="163.7" cy="112" r=".32" fill="#f0f"/>
<circle cx="163.7" cy="112" r=".32" fill="none" stroke="#f0f" stroke-width=".17"/>
<circle cx="163.7" cy="119.1" r=".32" fill="#f0f"/>
<circle cx="163.7" cy="119.1" r=".32" fill="none" stroke="#f0f" stroke-width=".17"/>
<circle cx="163.7" cy="108.4" r=".32" fill="#f0f"/>
<circle cx="163.7" cy="108.4" r=".32" fill="none" stroke="#f0f" stroke-width=".17"/>
<circle cx="163.7" cy="110.2" r=".32" fill="#f0f"/>
<circle cx="163.7" cy="110.2" r=".32" fill="none" stroke="#f0f" stroke-width=".17"/>
<circle cx="163.7" cy="117.3" r=".32" fill="#f0f"/>
<circle cx="163.7" cy="117.3" r=".32" fill="none" stroke="#f0f" stroke-width=".17"/>
<circle cx="122.8" cy="74.6" r=".32" fill="#f0f"/>
<circle cx="122.8" cy="74.6" r=".32" fill="none" stroke="#f0f" stroke-width=".17"/>
<circle cx="122.8" cy="72.9" r=".32" fill="#f0f"/>
<circle cx="122.8" cy="72.9" r=".32" fill="none" stroke="#f0f" stroke-width=".17"/>
<circle cx="122.8" cy="78.2" r=".32" fill="#f0f"/>
<circle cx="122.8" cy="78.2" r=".32" fill="none" stroke="#f0f" stroke-width=".17"/>
<circle cx="122.8" cy="76.4" r=".32" fill="#f0f"/>
<circle cx="122.8" cy="76.4" r=".32" fill="none" stroke="#f0f" stroke-width=".17"/>
<circle cx="122.8" cy="71.1" r=".32" fill="#f0f"/>
<circle cx="122.8" cy="71.1" r=".32" fill="none" stroke="#f0f" stroke-width=".17"/>
<circle cx="122.8" cy="69.3" r=".32" fill="#f0f"/>
<circle cx="122.8" cy="69.3" r=".32" fill="none" stroke="#f0f" stroke-width=".17"/>
<circle cx="122.8" cy="67.5" r=".32" fill="#f0f"/>
<circle cx="122.8" cy="67.5" r=".32" fill="none" stroke="#f0f" stroke-width=".17"/>
<circle cx="122.8" cy="65.8" r=".32" fill="#f0f"/>
<circle cx="122.8" cy="65.8" r=".32" fill="none" stroke="#f0f" stroke-width=".17"/>
<circle cx="122.8" cy="64" r=".32" fill="#f0f"/>
<circle cx="122.8" cy="64" r=".32" fill="none" stroke="#f0f" stroke-width=".17"/>
<circle cx="122.8" cy="62.2" r=".32" fill="#f0f"/>
<circle cx="122.8" cy="62.2" r=".32" fill="none" stroke="#f0f" stroke-width=".17"/>
<circle cx="122.8" cy="60.4" r=".32" fill="#f0f"/>
<circle cx="122.8" cy="60.4" r=".32" fill="none" stroke="#f0f" stroke-width=".17"/>
<circle cx="122.8" cy="58.6" r=".32" fill="#f0f"/>
<circle cx="122.8" cy="58.6" r=".32" fill="none" stroke="#f0f" stroke-width=".17"/>
<circle cx="122.8" cy="56.9" r=".32" fill="#f0f"/>
<circle cx="122.8" cy="56.9" r=".32" fill="none" stroke="#f0f" stroke-width=".17"/>
<circle cx="177.9" cy="69.3" r=".32" fill="#f0f"/>
<circle cx="177.9" cy="69.3" r=".32" fill="none" stroke="#f0f" stroke-width=".17"/>
<circle cx="177.9" cy="74.6" r=".32" fill="#f0f"/>
<circle cx="177.9" cy="74.6" r=".32" fill="none" stroke="#f0f" stroke-width=".17"/>
<circle cx="165.5" cy="71.1" r=".32" fill="#f0f"/>
<circle cx="165.5" cy="71.1" r=".32" fill="none" stroke="#f0f" stroke-width=".17"/>
<circle cx="161.9" cy="65.8" r=".32" fill="#f0f"/>
<circle cx="161.9" cy="65.8" r=".32" fill="none" stroke="#f0f" stroke-width=".17"/>
<circle cx="177.9" cy="67.5" r=".32" fill="#f0f"/>
<circle cx="177.9" cy="67.5" r=".32" fill="none" stroke="#f0f" stroke-width=".17"/>
<circle cx="99.7" cy="154.7" r=".32" fill="#f0f"/>
<circle cx="99.7" cy="154.7" r=".32" fill="none" stroke="#f0f" stroke-width=".17"/>
<circle cx="89" cy="154.7" r=".32" fill="#f0f"/>
<circle cx="89" cy="154.7" r=".32" fill="none" stroke="#f0f" stroke-width=".17"/>
<circle cx="110.4" cy="145.8" r=".32" fill="#f0f"/>
<circle cx="110.4" cy="145.8" r=".32" fill="none" stroke="#f0f" stroke-width=".17"/>
<circle cx="99.7" cy="145.8" r=".32" fill="#f0f"/>
<circle cx="99.7" cy="145.8" r=".32" fill="none" stroke="#f0f" stroke-width=".17"/>
<circle cx="137" cy="154.7" r=".32" fill="#f0f"/>
<circle cx="137" cy="154.7" r=".32" fill="none" stroke="#f0f" stroke-width=".17"/>
<circle cx="126.4" cy="154.7" r=".32" fill="#f0f"/>
<circle cx="126.4" cy="154.7" r=".32" fill="none" stroke="#f0f" stroke-width=".17"/>
<circle cx="147.7" cy="145.8" r=".32" fill="#f0f"/>
<circle cx="147.7" cy="145.8" r=".32" fill="none" stroke="#f0f" stroke-width=".17"/>
<circle cx="137" cy="145.8" r=".32" fill="#f0f"/>
<circle cx="137" cy="145.8" r=".32" fill="none" stroke="#f0f" stroke-width=".17"/>
<circle cx="176.2" cy="145.8" r=".32" fill="#f0f"/>
<circle cx="176.2" cy="145.8" r=".32" fill="none" stroke="#f0f" stroke-width=".17"/>
<circle cx="165.5" cy="154.7" r=".32" fill="#f0f"/>
<circle cx="165.5" cy="154.7" r=".32" fill="none" stroke="#f0f" stroke-width=".17"/>
<g font-size="2.3">
<text x="235.4" y="197.5">LCD CONTROLLER</text>
<text x="247.3" y="203">HHJ-LCDC-2012001</text>
</g>
<g font-size="1.6" fill="#004080">
<text x="73.1" y="35.9">[1]</text>
<text x="81.2" y="35.9">D[0..7]</text>
<text x="211.7" y="35.9">[3]</text>
<text x="130.8" y="41.6">D2</text>
<text x="130.8" y="39.8">D1</text>
<text x="130.8" y="38.1">D0</text>
<text x="147.9" y="41.6">FPDAT2</text>
<text x="147.9" y="39.8">FPDAT1</text>
<text x="147.9" y="38.1">FPDAT0</text>
<text x="200.2" y="36.3">FPDAT[0..3]</text>
<text x="130.8" y="46.9">D5</text>
<text x="130.8" y="45.2">D4</text>
<text x="130.8" y="43.4">D3</text>
<text x="146.4" y="46.9">FPFRAME</text>
<text x="147.9" y="43.4">FPDAT3</text>
<text x="200.2" y="46.9">FPFRAME</text>
<text x="211.7" y="46.6">[3]</text>
<text x="73.1" y="53.7">[1]</text>
<text x="81.6" y="53.9">A0</text>
<text x="130.8" y="50.5">D7</text>
<text x="130.8" y="48.7">D6</text>
<text x="147.3" y="50.5">FPSHIFT</text>
<text x="148.4" y="48.7">FPLINE</text>
<text x="150.2" y="52.3">MOD</text>
<text x="200.2" y="48.7">FPLINE</text>
<text x="200.2" y="50.5">FPSHIFT</text>
<text x="200.2" y="52.3">MOD</text>
<text x="211.7" y="48.4">[3]</text>
<text x="211.7" y="50.2">[3]</text>
<text x="211.7" y="51.9">[3]</text>
<text x="130.8" y="54.1">A0</text>
<text x="130.8" y="55.8">A1</text>
<text x="130.8" y="57.6">A2</text>
<text x="130.8" y="59.4">A3</text>
<text x="149.8" y="55.8">XECL</text>
<text x="149.8" y="57.6">YSCL</text>
<text x="200.2" y="55.8">XECL</text>
<text x="200.2" y="57.6">YSCL</text>
<text x="211.7" y="55.5">[3]</text>
<text x="211.7" y="57.3">[3]</text>
<text x="130.8" y="64.7">A6</text>
<text x="130.8" y="62.9">A5</text>
<text x="130.8" y="61.2">A4</text>
<text x="150.2" y="61.2">YDIS</text>
<text x="200.2" y="61.2">YDIS</text>
<text x="211.7" y="60.8">[1,3,4]</text>
<text x="130.8" y="71.8">A10</text>
<text x="130.8" y="70.1">A9</text>
<text x="130.8" y="68.3">A8</text>
<text x="130.8" y="66.5">A7</text>
<text x="149.8" y="66.5">CNF0</text>
<text x="149.8" y="68.3">CNF1</text>
<text x="149.8" y="70.1">CNF2</text>
<text x="149.8" y="71.8">CNF3</text>
<text x="130.8" y="75.4">A12</text>
<text x="130.8" y="73.6">A11</text>
<text x="130.8" y="77.2">A13</text>
<text x="149.8" y="73.6">CNF4</text>
<text x="73.1" y="83.9">[1]</text>
<text x="130.8" y="80.7">A15</text>
<text x="130.8" y="79">A14</text>
<text x="146.9" y="80.7">NIOVDD1</text>
<text x="146.9" y="82.5">NIOVDD2</text>
<text x="73.1" y="85.7">[1]</text>
<text x="73.1" y="87.5">[1]</text>
<text x="81.6" y="84.1">#CS</text>
<text x="81.6" y="85.9">#RD</text>
<text x="81.6" y="87.7">#WR</text>
<text x="130.8" y="86.1">#RD</text>
<text x="130.8" y="87.8">#WR</text>
<text x="130.8" y="84.3">#CS</text>
<text x="146.9" y="87.8">HIOVDD1</text>
<text x="146.9" y="89.6">HIOVDD2</text>
<text x="73.1" y="94.6">[1]</text>
<text x="81.6" y="94.8">#WAIT</text>
<text x="130.8" y="95">#WAIT</text>
<text x="130.8" y="91.4">#AS</text>
<text x="146.9" y="91.4">HIOVDD3</text>
<text x="145.1" y="96.7">COREVDD1</text>
<text x="145.1" y="98.5">COREVDD2</text>
<text x="145.1" y="100.3">COREVDD3</text>
<text x="130.8" y="102.1">XCD1</text>
<text x="130.8" y="107.4">XCG1</text>
<text x="149.9" y="105.6">VSS1</text>
<text x="149.9" y="107.4">VSS2</text>
<text x="73.1" y="112.4">[1]</text>
<text x="81.6" y="112.6">CLK</text>
<text x="130.8" y="112.7">CLKI</text>
<text x="149.9" y="109.2">VSS3</text>
<text x="149.9" y="111">VSS4</text>
<text x="149.9" y="112.7">VSS5</text>
<text x="73.1" y="119.5">[1]</text>
<text x="81.6" y="119.7">#XRES</text>
<text x="130.8" y="119.8">#RESET</text>
<text x="147.4" y="119.8">SCANEN</text>
<text x="147.7" y="118.1">TESTEN</text>
</g>
<g font-size="1.6" fill="#000080">
<text x="130" y="35.2">U6</text>
<text x="163.7" y="65.4">R9</text>
<text x="163.7" y="63.7">R8</text>
<text x="163.7" y="60.1">R45</text>
<text x="172.6" y="60.1">DNC</text>
<text x="172.6" y="65.4">DNC</text>
<text x="172.6" y="63.7">0</text>
<text x="162" y="70.8">R11</text>
<text x="163.7" y="67.2">R10</text>
<text x="172.6" y="67.2">0</text>
<text x="172.6" y="70.8">0</text>
<text x="162" y="72.6">R12</text>
<text x="172.6" y="72.6">DNC</text>
<text x="110.4" y="90.3">R13</text>
<text x="121.1" y="90.3">0</text>
<text x="110.4" y="106.3">R14</text>
<text x="121.1" y="106.3">4.7K</text>
<text x="130" y="122.3">S1D13700</text>
<text x="90.8" y="150.8">C12</text>
<text x="90.8" y="152.6">0.1uF</text>
<text x="101.5" y="150.8">C13</text>
<text x="101.5" y="152.6">0.1uF</text>
<text x="112.2" y="150.8">C14</text>
<text x="112.2" y="152.6">0.1uF</text>
<text x="128.2" y="150.8">C15</text>
<text x="128.2" y="152.6">0.1uF</text>
<text x="138.8" y="150.8">C16</text>
<text x="138.8" y="152.6">0.1uF</text>
<text x="149.5" y="150.8">C17</text>
<text x="149.5" y="152.6">0.1uF</text>
<text x="167.3" y="150.8">C18</text>
<text x="167.3" y="152.6">0.1uF</text>
<text x="178" y="150.8">C19</text>
<text x="178" y="152.6">0.1uF</text>
</g>
<g font-size="1.6" fill="#f00">
<text x="114.3" y="37">D0</text>
<text x="114.3" y="38.8">D1</text>
<text x="114.3" y="40.6">D2</text>
<text x="165.9" y="37">FPDAT0</text>
<text x="165.9" y="38.8">FPDAT1</text>
<text x="165.9" y="40.6">FPDAT2</text>
<text x="114.3" y="42.3">D3</text>
<text x="114.3" y="44.1">D4</text>
<text x="114.3" y="45.9">D5</text>
<text x="114.3" y="47.7">D6</text>
<text x="165.9" y="42.3">FPDAT3</text>
<text x="165.9" y="45.9">FPFRAME</text>
<text x="165.9" y="47.7">FPLINE</text>
<text x="114.3" y="49.4">D7</text>
<text x="114.3" y="53">A0</text>
<text x="165.9" y="49.4">FPSHIFT</text>
<text x="165.9" y="51.2">MOD</text>
<text x="165.9" y="54.8">XECL</text>
<text x="165.9" y="56.6">YSCL</text>
<text x="178.3" y="60.1">YDIS</text>
<text x="114.3" y="83.2">#CS</text>
<text x="114.3" y="85">#RD</text>
<text x="114.3" y="86.8">#WR</text>
<text x="114.3" y="93.9">#WAIT</text>
<text x="114.3" y="111.7">CLK</text>
<text x="114.3" y="118.8">#XRES</text>
</g>
<g font-size="1.6">
<text x="127" y="40.5">50</text>
<text x="127" y="38.7">51</text>
<text x="127" y="37">52</text>
<text x="156.1" y="40.5">19</text>
<text x="156.1" y="38.7">20</text>
<text x="156.1" y="37">21</text>
<text x="127" y="47.6">45</text>
<text x="127" y="45.8">46</text>
<text x="127" y="44.1">47</text>
<text x="127" y="42.3">49</text>
<text x="156.1" y="42.3">18</text>
<text x="156.1" y="47.6">26</text>
<text x="156.1" y="45.8">30</text>
<text x="127" y="53">16</text>
<text x="127" y="49.4">44</text>
<text x="156.1" y="49.4">23</text>
<text x="156.1" y="51.2">27</text>
<text x="127" y="54.7">15</text>
<text x="127" y="56.5">14</text>
<text x="127" y="58.3">13</text>
<text x="156.1" y="54.7">24</text>
<text x="156.1" y="56.5">29</text>
<text x="127" y="61.8">10</text>
<text x="127" y="60.1">11</text>
<text x="127.8" y="65.4">8</text>
<text x="127.8" y="63.6">9</text>
<text x="156.1" y="60.1">31</text>
<text x="156.1" y="65.4">56</text>
<text x="181.5" y="64.4">+5V0</text>
<text x="127.8" y="70.7">4</text>
<text x="127.8" y="69">5</text>
<text x="127.8" y="67.2">6</text>
<text x="156.1" y="67.2">57</text>
<text x="156.1" y="69">58</text>
<text x="156.1" y="70.7">59</text>
<text x="183.3" y="69.7">GND</text>
<text x="117.5" y="74.3">GND</text>
<text x="127" y="77.9">63</text>
<text x="127" y="76.1">64</text>
<text x="127.8" y="74.3">2</text>
<text x="127.8" y="72.5">3</text>
<text x="156.1" y="72.5">60</text>
<text x="162" y="77.6">+3V3</text>
<text x="181.5" y="75.1">+5V0</text>
<text x="127" y="83.2">43</text>
<text x="127" y="79.6">62</text>
<text x="156.1" y="79.6">22</text>
<text x="156.1" y="81.4">32</text>
<text x="127" y="85">41</text>
<text x="127" y="86.7">42</text>
<text x="156.1" y="86.7">7</text>
<text x="156.1" y="88.5">48</text>
<text x="162" y="84.7">+5V0</text>
<text x="104.9" y="91.1">+3V3</text>
<text x="127" y="93.9">54</text>
<text x="127" y="90.3">61</text>
<text x="156.1" y="95.6">12</text>
<text x="156.1" y="90.3">55</text>
<text x="162" y="93.6">+3V3</text>
<text x="127" y="101">34</text>
<text x="156.1" y="97.4">25</text>
<text x="156.1" y="99.2">40</text>
<text x="127" y="106.3">35</text>
<text x="156.1" y="104.5">1</text>
<text x="156.1" y="106.3">17</text>
<text x="106.8" y="111.7">GND</text>
<text x="127" y="111.6">39</text>
<text x="156.1" y="108.1">28</text>
<text x="156.1" y="109.9">33</text>
<text x="156.1" y="111.6">53</text>
<text x="127" y="118.7">36</text>
<text x="156.1" y="118.7">37</text>
<text x="156.1" y="117">38</text>
<text x="162" y="124.1">GND</text>
<text x="108.6" y="143.3">+3V3</text>
<text x="146" y="143.3">+5V0</text>
<text x="174.4" y="143.3">+3V3</text>
<text x="87.3" y="159.7">GND</text>
<text x="124.6" y="159.7">GND</text>
<text x="163.7" y="159.7">GND</text>
<text x="228.3" y="195.1">Title</text>
<text x="228.3" y="200.4">Size</text>
<text x="230.1" y="202.2">A3</text>
<text x="235.4" y="200.4">Document Number</text>
<text x="287" y="200.4">Rev</text>
<text x="288.8" y="202.2">0.1</text>
<text x="228.3" y="205.7">Date:</text>
<text x="237.5" y="205.7">Monday, August 06, 2012</text>
<text x="263.9" y="205.7">Sheet</text>
<text x="272.7" y="205.7">2</text>
<text x="278.1" y="205.7">of</text>
<text x="283.4" y="205.7">4</text>
</g>
<g font-size="1.3">
<text x="30.9" y="1.3">5</text>
<text x="89" y="1.3">4</text>
<text x="147.1" y="1.3">3</text>
<text x="205.1" y="1.3">2</text>
<text x="263.2" y="1.3">1</text>
<text x=".6" y="28.4">D</text>
<text x="292.8" y="28.4">D</text>
<text x=".6" y="79.5">C</text>
<text x="292.8" y="79.5">C</text>
<text x=".6" y="130.6">B</text>
<text x="292.8" y="130.6">B</text>
<text x=".6" y="181.7">A</text>
<text x="292.8" y="181.7">A</text>
<text x="30.9" y="207.4">5</text>
<text x="89" y="207.4">4</text>
<text x="147.1" y="207.4">3</text>
<text x="205.1" y="207.4">2</text>
<text x="263.2" y="207.4">1</text>
</g>
</svg>
